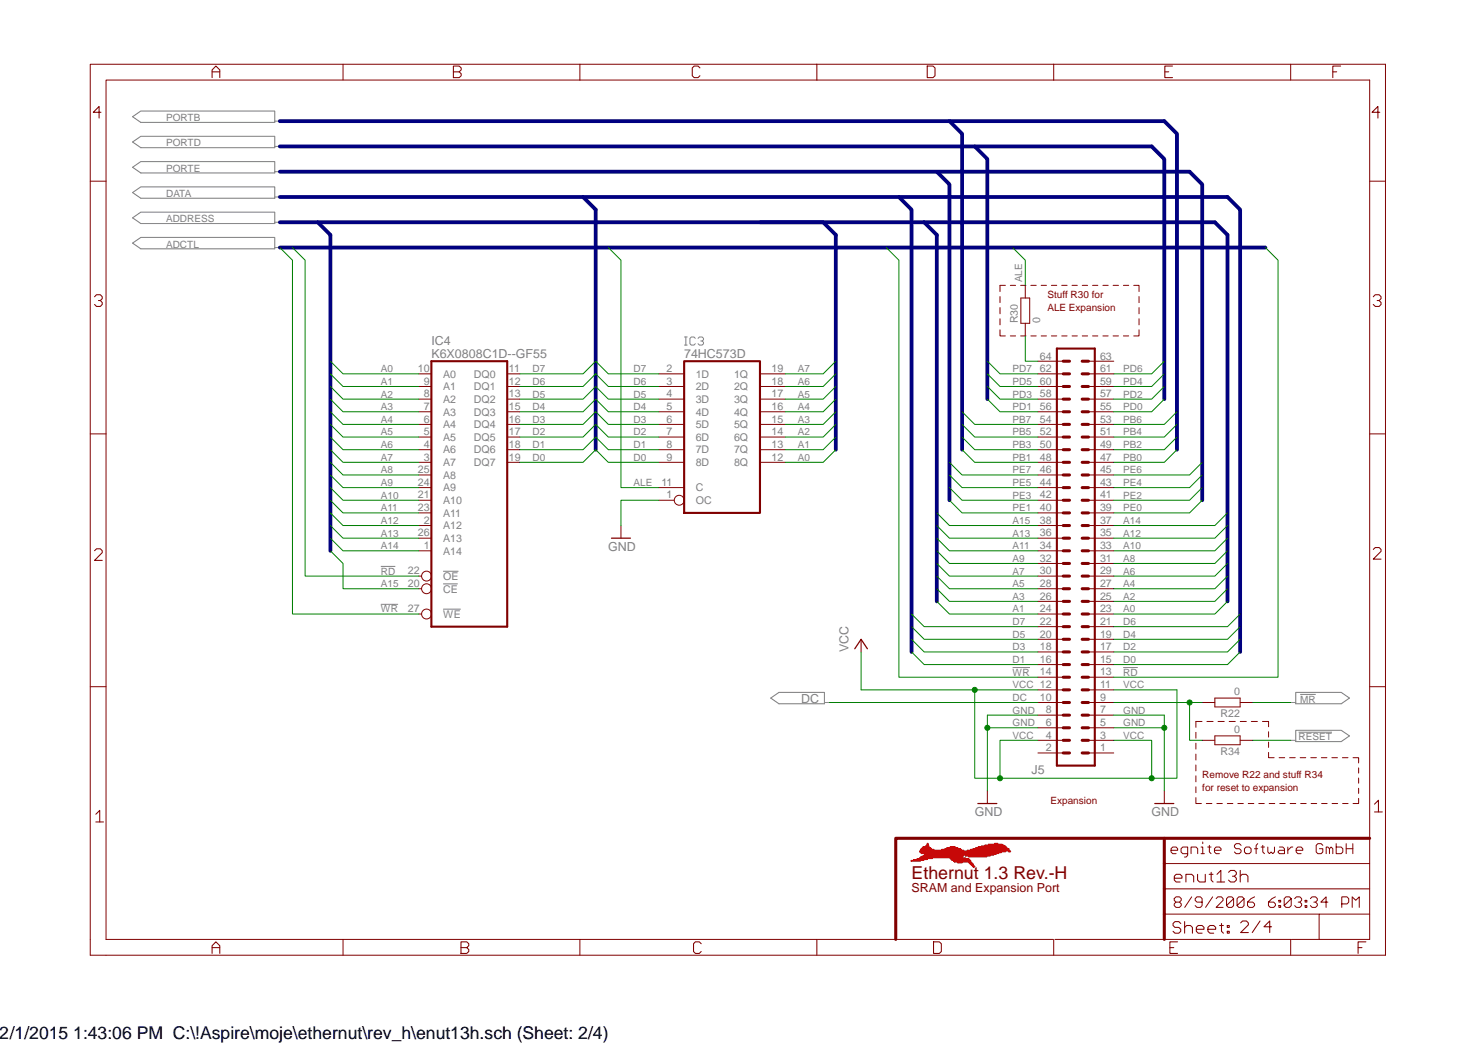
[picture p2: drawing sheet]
<svg xmlns="http://www.w3.org/2000/svg" width="297mm" height="210mm" viewBox="0 0 297 210" stroke-linecap="round" stroke-linejoin="round" font-family="sans-serif">
<path d="M26.6 23.5l1.7-1.2h26.9v2.3h-26.9zM26.6 28.5l1.7-1.1h26.9v2.3h-26.9zM26.6 33.6l1.7-1.1h26.9v2.3h-26.9zM26.6 38.7l1.7-1.2h26.9v2.3h-26.9zM26.6 43.8l1.7-1.2h26.9v2.3h-26.9zM26.6 48.9l1.7-1.2h26.9v2.3h-26.9zM260.4 139.1h9.2l1.6 1.2-1.6 1.1h-9.2zM154.9 140.3l1.6-1.2h9.2v2.3h-9.2zM260.4 146.7h9.2l1.6 1.2-1.6 1.1h-9.2z" fill="none" stroke="#808080" stroke-width=".21"/>
<g fill="none" stroke="#808080" stroke-width=".2">
<path d="M55.2 24.3h1M55.2 29.4h1M55.2 34.5h1M55.2 39.6h1M55.2 44.7h1M55.2 49.7h1M137.6 69.3h.5M137.6 67.7h.5M137.8 67.7v1.6M139.7 68l-.2-.3h-.6l-.2 .3v1.1l.2 .2h.6l.2-.2M140.3 68l.3-.3h.5l.3 .3v.3l-.3 .2h-.3M141.1 68.5l.3 .3v.3l-.3 .2h-.5l-.3-.2"/>
<path d="M76.5 113.8h3M89 117.3h3M89 114.8h3.1M76.5 121.4h3.5M89 122.4h3.6M203.5 134.1h3.5M225.7 134.1h3M261.3 139.5h3.1M165.7 141.2h1M259.4 141.2h1M259.4 148.8h1M261 147.1h6.7"/>
</g>
<g fill="none" stroke="#800000" stroke-width=".2">
<path d="M68.9 12.9v3.2M116.5 12.9h161.9v179h-18.9M116.5 16.1h158.8v172.7h-15.8M116.5 12.9h-98.4v179h241.3v-3.1h-47.4M116.5 16.1h-95.2v172.7h95.2M116.5 12.9v3.2M164.2 12.9v3.2M211.8 12.9v3.2M259.4 12.9v3.2M18.1 36.4h3.2M275.3 36.4h3.1M201 59.6v1.2"/>
<path d="M202.1 57.3h-1.1v1.3M203 57.3h1.1M205.1 57.3h1.1M205.2 59.9h1.7v5.1h-1.7zM206.1 57.3v2.6M207.2 57.3h1.1M209.3 57.3h1M211.3 57.3h1.1M213.4 57.3h1.1M215.5 57.3h1M217.5 57.3h1.1M219.6 57.3h1"/>
<path d="M221.7 57.3h1M223.7 57.3h1.1M225.8 57.3h1M227.9 57.3h1v1.3M228.9 59.6v1.2M84.2 75.1h2.5M84.2 77.7h2.5M101.9 75.1h2.6M101.9 77.7h2.6M132.4 75.1h5.1M132.4 77.7h5.1M152.7 75.1h5.1"/>
<path d="M152.7 77.7h5.1M201 66.3v1.2h1.1M201 61.8v1.3M201 64.1v1.2M203 67.5h1.1M205.1 67.5h1.1M206.1 65v2.5M207.2 67.5h1.1M208.6 75.1h5.1M208.6 77.7h5.1M208.6 72.6h5.1M209.3 67.5h1"/>
<path d="M211.3 67.5h1.1M213.4 67.5h1.1M215.5 67.5h1M217.5 67.5h1.1M218.8 75.1h5M218.8 77.7h5M218.8 72.6h5M219.6 67.5h1M221.7 67.5h1M223.7 67.5h1.1M225.8 67.5h1M228.9 66.3v1.2h-1"/>
<path d="M228.9 61.8v1.3M228.9 64.1v1.2M18.1 87.2h3.2M84.2 80.2h2.5M84.2 82.7h2.5M84.2 85.3h2.5M84.2 87.8h2.5M84.2 90.4h2.5M84.2 92.9h2.5M84.2 95.4h2.5M84.2 98h2.5M101.9 80.2h2.6"/>
<path d="M101.9 82.7h2.6M101.9 85.3h2.6M101.9 87.8h2.6M101.9 90.4h2.6M101.9 92.9h2.6M132.4 80.2h5.1M132.4 82.7h5.1M132.4 85.3h5.1M132.4 87.8h5.1M132.4 90.4h5.1M132.4 92.9h5.1M132.4 98h5.1"/>
<path d="M152.7 80.2h5.1M152.7 82.7h5.1M152.7 85.3h5.1M152.7 87.8h5.1M152.7 90.4h5.1M152.7 92.9h5.1M208.6 80.2h5.1M208.6 82.7h5.1M208.6 85.3h5.1M208.6 87.8h5.1M208.6 90.4h5.1M208.6 92.9h5.1"/>
<path d="M208.6 95.4h5.1M208.6 98h5.1M218.8 80.2h5M218.8 82.7h5M218.8 85.3h5M218.8 87.8h5M218.8 90.4h5M218.8 92.9h5M218.8 95.4h5M218.8 98h5M275.3 87.2h3.1M84.2 100.5h2.5"/>
<path d="M84.2 103.1h2.5M84.2 105.6h2.5M84.2 108.1h2.5M84.2 110.7h2.5M84.2 118.3h.5M84.2 115.8h.5M124.8 105.6v2.5M132.4 100.5h3.1M208.6 100.5h5.1M208.6 103.1h5.1M208.6 105.6h5.1M208.6 108.1h5.1"/>
<path d="M208.6 110.7h5.1M208.6 118.3h5.1M208.6 115.8h5.1M208.6 113.2h5.1M218.8 100.5h5M218.8 103.1h5M218.8 105.6h5M218.8 108.1h5M218.8 110.7h5M218.8 118.3h5M218.8 115.8h5M218.8 113.2h5"/>
<path d="M18.1 138h3.2M84.2 123.4h.5M173.1 128.5v2.5M208.6 123.4h5.1M208.6 120.8h5.1M208.6 125.9h5.1M208.6 128.5h5.1M208.6 131h5.1M208.6 133.5h5.1M208.6 136.1h5.1M208.6 138.6h5.1M218.8 123.4h5"/>
<path d="M218.8 120.8h5M218.8 125.9h5M218.8 128.5h5M218.8 131h5M218.8 133.5h5M218.8 136.1h5M218.8 138.6h5M275.3 138h3.1M198.4 158.9v2.6M208.6 141.2h5.1M208.6 143.7h5.1M208.6 146.2h5.1"/>
<path d="M208.6 148.8h5.1M208.6 151.3h5.1M218.8 141.2h5M218.8 143.7h5M218.8 146.2h5M218.8 148.8h5M218.8 151.3h5M234 158.9v2.6M240.3 147.2v1.1M240.3 149.3v1.2M240.3 151.5v1.2M240.3 153.7v1.2"/>
<path d="M240.3 155.9v1.2M240.3 158.1v1.2M241.6 145h-1.3v1.2M241.6 141.2h2.6M241.6 148.8h2.6M242.6 145h1.2M244.2 140.3h5v1.7h-5zM244.2 147.9h5v1.7h-5zM244.8 145h1.2M247 145h1.3M249.2 141.2h2.6M249.2 148.8h2.6"/>
<path d="M249.3 145h1.2M251.5 145h1.2M253.7 145h1.2v1M254.9 151.2v1.1h1.2M254.9 147v1.1M254.9 149.1v1.1M257.1 152.3h1.1M259.2 152.3h1.1M261.3 152.3h1.1M263.4 152.3h1.2M265.6 152.3h1.1M267.7 152.3h1.1"/>
<path d="M269.8 152.3h1.1M271.9 152.3h1.1v1M273 154.3v1M273 156.3v1.1M273 158.4v1M234 178.6h41.3M234 173.5h41.3M235.3 170.9h1.4v-.4l-.3-.3h-.7l-.4 .3v.7l.4 .3h.7M238.7 171.5h-1l-.3-.3v-.7l.3-.3h1v1.7l-.3 .3h-.4M239.4 171.5v-1.3h1l.3 .3v1M240.3 160.3v1.2h1.1M241.4 170.2h.3v1.3"/>
<path d="M241.4 171.5h.7M241.7 169.2v.3M242.4 161.5h1.2M242.7 170.2h.7M243.1 169.9v1.3l.3 .3M244.1 170.9h1.3v-.4l-.3-.3h-.7l-.3 .3v.7l.3 .3h.7M244.6 161.5h1.1M246.7 161.5h1.1M248.8 161.5h1.1M249.4 169.9l-.3-.4h-.7l-.3 .4v.3l.3 .3h.7l.3 .4v.3l-.3 .3h-.7l-.3-.3M250.4 170.2h.7l.3 .3v.7l-.3 .3h-.7l-.3-.3v-.7zM250.9 161.5h1.1"/>
<path d="M252.1 170.5h.7M252.8 169.5l-.3 .4v1.6M253 161.5h1.1M253.4 170.2h.7M253.8 169.9v1.3l.3 .3M254.8 170.2v1l.3 .3 .4-.3 .3 .3 .3-.3v-1M255.1 161.5h1.1M257.1 170.2h.7l.3 .3v1h-1l-.3-.3 .3-.3h1M257.2 161.5h1.1M258.8 170.2v1.3M259.3 161.5h1.1M259.8 170.2h-.3l-.7 .7"/>
<path d="M260.5 170.9h1.3v-.4l-.3-.3h-.7l-.3 .3v.7l.3 .3h.7M261.4 161.5h1.1M263.5 161.5h1.1M265.6 161.5h1.1M265.8 169.9l-.3-.4h-.6l-.4 .4v1.3l.4 .3h.6l.3-.3v-.7h-.6M266.5 171.5v-1.3h.4l.3 .3v1M267.2 170.5l.3-.3 .4 .3v1M267.7 161.5h1.1M268.5 169.5v2h1l.4-.3v-.7l-.4-.3h-1M269.8 161.5h1.1M270.5 170.5h1.4M270.5 169.5v2"/>
<path d="M271.9 169.5v2M273 160.4v1.1h-1.1M68.9 188.8v3.1M116.5 188.8v3.1M116.5 188.8h95.1M164.2 188.8v3.1M211.8 188.8v3.1M234 183.7h31.1M236 180.6l.3-.4h.7l.4 .4v.3l-.4 .4 .4 .3v.4l-.4 .3h-.7l-.3-.3v-.4l.3-.3-.3-.4zM236.3 181.3h.7M239.5 180.2l-1.4 2.1M241.6 181.3h-1l-.4-.4v-.3l.4-.4h.7l.3 .4v1.4l-.3 .3h-.7l-.4-.3"/>
<path d="M243.7 180.2l-1.4 2.1M244.4 180.6l.3-.4h.8l.3 .4v.3l-1.4 1.4h1.4M247.9 180.6l-1.4 1.4 .4 .3h.7l.3-.3v-1.4l-.3-.4h-.7l-.4 .4v1.4M250 180.6l-1.4 1.4 .4 .3h.7l.3-.3v-1.4l-.3-.4h-.7l-.4 .4v1.4M252.1 180.2l-.7 .4-.7 .7v.7l.4 .3h.7l.3-.3v-.4l-.3-.3h-1.1M256.3 180.2l-.7 .4-.7 .7v.7l.4 .3h.7l.3-.3v-.4l-.3-.3h-1.1M257 180.9h.4v.4h-.4zM257 182h.4v.3h-.4zM259.5 180.6l-1.4 1.4 .3 .3h.7l.4-.3v-1.4l-.4-.4h-.7l-.3 .4v1.4M260.2 180.6l.3-.4h.7l.4 .4v.3l-.4 .4h-.3M261.2 181.3l.4 .3v.4l-.4 .3h-.7l-.3-.3M262.3 180.9h.4v.4h-.4z"/>
<path d="M262.3 182h.4v.3h-.4zM263.4 180.6l.3-.4h.7l.3 .4v.3l-.3 .4h-.3M264.4 181.3l.3 .3v.4l-.3 .3h-.7l-.3-.3M266.9 181.3h-1.5l1.1-1.1v2.1M269.7 181.6h1l.4-.3v-.7l-.4-.4h-1v2.1M271.8 182.3v-2.1l.7 .7 .7-.7v2.1M275.3 183.7h-10.2v5.1"/>
<circle cx="85.7" cy="118.3" r="1"/>
<circle cx="85.7" cy="115.8" r="1"/>
<circle cx="136.5" cy="100.5" r="1"/>
<circle cx="85.7" cy="123.4" r="1"/>
</g>
<g fill="none" stroke="#800000" stroke-width=".61">
<path d="M213.7 77.7h1.2M213.7 75.1h1.2M213.7 72.6h1.2M217.5 77.7h1.3M217.5 75.1h1.3M217.5 72.6h1.3M213.7 82.7h1.2M213.7 80.2h1.2M213.7 85.3h1.2M213.7 87.8h1.2M213.7 90.4h1.2M213.7 92.9h1.2"/>
<path d="M213.7 95.4h1.2M213.7 98h1.2M217.5 82.7h1.3M217.5 80.2h1.3M217.5 85.3h1.3M217.5 87.8h1.3M217.5 90.4h1.3M217.5 92.9h1.3M217.5 95.4h1.3M217.5 98h1.3M213.7 100.5h1.2M213.7 103.1h1.2"/>
<path d="M213.7 105.6h1.2M213.7 108.1h1.2M213.7 110.7h1.2M213.7 113.2h1.2M213.7 115.8h1.2M213.7 118.3h1.2M217.5 100.5h1.3M217.5 103.1h1.3M217.5 105.6h1.3M217.5 108.1h1.3M217.5 110.7h1.3M217.5 113.2h1.3"/>
<path d="M217.5 115.8h1.3M217.5 118.3h1.3M213.7 120.8h1.2M213.7 123.4h1.2M213.7 125.9h1.2M213.7 128.5h1.2M213.7 131h1.2M213.7 133.5h1.2M213.7 136.1h1.2M213.7 138.6h1.2M217.5 120.8h1.3M217.5 123.4h1.3"/>
<path d="M217.5 125.9h1.3M217.5 128.5h1.3M217.5 131h1.3M217.5 133.5h1.3M217.5 136.1h1.3M217.5 138.6h1.3M213.7 141.2h1.2M213.7 143.7h1.2M213.7 146.2h1.2M213.7 148.8h1.2M213.7 151.3h1.2M217.5 141.2h1.3"/>
<path d="M217.5 143.7h1.3M217.5 146.2h1.3M217.5 148.8h1.3M217.5 151.3h1.3M234 168.4v20.4M275.3 168.4h-95.3v20.4"/>
</g>
<g fill="none" stroke="#800000" stroke-width=".21">
<path d="M42.6 15.6v-1.5l.8-.8 .8 .8v1.5M42.6 14.4h1.6M91.1 13.3h1.2l.4 .4v.4l-.4 .3 .4 .4v.4l-.4 .4h-1.2zM91.1 14.4h1.2M140.7 13.7l-.4-.4h-.8l-.4 .4v1.5l.4 .4h.8l.4-.4M186.3 13.3h1.2l.4 .4v1.5l-.4 .4h-1.2zM234.1 14.4h.8M235.6 13.3h-1.5v2.3h1.5M267.9 14.4h.7M269.4 13.3h-1.5v2.3M20.3 22.6h-1.5l1.1-1.2v2.3M277.3 22.6h-1.6l1.2-1.2v2.3"/>
<path d="M19 59.6l.4-.4h.8l.3 .4v.4l-.3 .4h-.4M276 59.6l.4-.4h.8l.4 .4v.4l-.4 .4h-.4M20.2 60.4l.3 .4v.4l-.3 .4h-.8l-.4-.4M277.2 60.4l.4 .4v.4l-.4 .4h-.8l-.4-.4M19 110.7l.4-.4h.8l.3 .4v.3l-1.5 1.6h1.5M276 110.4l.4-.4h.8l.4 .4v.4l-1.6 1.6h1.6M19.3 163.6l.7-.8v2.4M19.3 165.2h1.5M236 176.5h1.6v-.4l-.4-.4h-.8l-.4 .4v.7l.4 .4h.8M238.3 177.2v-1.5h1.2l.4 .4v1.1M240.7 175.7v1.1l.4 .4h1.1v-1.5M243 175.7h.8"/>
<path d="M243.4 175.3v1.5l.4 .4M244.6 175.7l.8-.8v2.3M244.6 177.2h1.5M246.9 175.3l.4-.4h.8l.4 .4v.4l-.4 .4h-.4M248.1 176.1l.4 .4v.3l-.4 .4h-.8l-.4-.4M249.3 176.1l.3-.4h.8l.4 .4v1.1M249.3 174.9v2.3M276.2 161.6l.8-.8v2.4M276.2 163.2h1.6M42.6 191.6v-1.6l.8-.7 .8 .7v1.6M42.6 190.4h1.6M92.6 189.3h1.2l.4 .3v.4l-.4 .4 .4 .4v.4l-.4 .4h-1.2z"/>
<path d="M92.6 190.4h1.2M140.9 189.6l-.4-.3h-.7l-.4 .3v1.6l.4 .4h.7l.4-.4M187.6 189.3h1.2l.4 .3v1.6l-.4 .4h-1.2zM235.1 190.4h.8M236.7 189.3h-1.6v2.3h1.6M237.3 185.6l-.4-.4h-.8l-.3 .4v.4l.3 .4h.8l.4 .3v.4l-.4 .4h-.8l-.3-.4M238.1 186.4l.4-.4h.7l.4 .4v1.1M238.1 185.2v2.3M240.4 186.7h1.6v-.3l-.4-.4h-.8l-.4 .4v.7l.4 .4h.8M242.8 186.7h1.5v-.3l-.4-.4h-.7l-.4 .4v.7l.4 .4h.7M245.1 186h.8M245.5 185.6v1.5l.4 .4"/>
<path d="M246.7 186h.4v.4h-.4zM246.7 187.1h.4v.4h-.4zM249.3 185.4l.4-.3h.8l.4 .3v.4l-1.6 1.6h1.6M253.2 185.1l-1.5 2.3M255.6 186.2h-1.6l1.2-1.1v2.3M272.9 190.4h.8M274.5 189.3h-1.6v2.3"/>
</g>
<path d="M122.9 108.1h3.8M171.8 130.4l1.3-1.9 1.2 1.9M196.5 161.5h3.8M232.1 161.5h3.8" fill="none" stroke="#800000" stroke-width=".25"/>
<path d="M86.7 72.6h15.2v53.3h-15.2zM137.5 72.6h15.2v30.5h-15.2zM212.4 70h7.6v83.8h-7.6z" fill="none" stroke="#800000" stroke-width=".42"/>
<g fill="none" stroke="#000080" stroke-width=".76">
<path d="M56.2 39.6h61l2.5 2.5v48.3M56.2 34.5h182.9l2.5 2.5v63.5M56.2 29.4h175.3l2.5 2.6v48.2M56.2 24.3h177.8l2.5 2.6v63.5M117.2 39.6h129.5l2.5 2.5v88.9M180.7 39.6l2.5 2.5v88.9M188.3 34.5l2.5 2.5v63.5M190.8 24.3l2.6 2.6v63.5M195.9 29.4l2.5 2.6v48.2M56.2 44.7h7.7l2.5 2.5v63.5M56.2 49.7h198.1M63.9 44.7h101.5l2.6 2.5v43.2"/>
<path d="M152.7 44.7h91.5l2.5 2.5v73.6M185.7 44.7l2.6 2.5v73.6"/>
</g>
<g fill="none" stroke="#008000" stroke-width=".2">
<path d="M66.4 75.1l2.5 2.6h15.3M66.4 77.7l2.5 2.5h15.3M66.4 72.6l2.5 2.5h15.3M104.5 75.1h12.7l2.5-2.5 2.6 2.5h10.1M104.5 77.7h12.7l2.5-2.6 2.6 2.6h10.1M168 75.1l-2.6 2.6h-7.6M168 72.6l-2.6 2.5h-7.6M168 77.7l-2.6 2.5h-7.6M66.4 85.3l2.5 2.5h15.3M66.4 80.2l2.5 2.5h15.3M66.4 98l2.5 2.5h15.3M66.4 95.4l2.5 2.6h15.3"/>
<path d="M66.4 92.9l2.5 2.5h15.3M66.4 90.4l2.5 2.5h15.3M66.4 87.8l2.5 2.6h15.3M66.4 82.7l2.5 2.6h15.3M104.5 92.9h12.7l2.5-2.5 2.6 2.5h10.1M104.5 90.4h12.7l2.5-2.6 2.6 2.6h10.1M104.5 87.8h12.7l2.5-2.5 2.6 2.5h10.1M104.5 85.3h12.7l2.5-2.6 2.6 2.6h10.1M104.5 82.7h12.7l2.5-2.5 2.6 2.5h10.1M104.5 80.2h12.7l2.5-2.5 2.6 2.5h10.1M168 80.2l-2.6 2.5h-7.6M168 85.3l-2.6 2.5h-7.6"/>
<path d="M168 90.4l-2.6 2.5h-7.6M168 82.7l-2.6 2.6h-7.6M168 87.8l-2.6 2.6h-7.6M66.4 108.1l2.5 2.6h15.3M66.4 105.6l2.5 2.5h15.3M66.4 103.1l2.5 2.5h15.3M66.4 100.5l2.5 2.6h15.3M66.4 110.7l2.5 2.5v5.1h15.3M132.4 100.5h-7.6v5.1M188.3 105.6l2.5 2.5h17.8M188.3 108.1l2.5 2.6h17.8M188.3 110.7l2.5 2.5h17.8"/>
<path d="M188.3 113.2l2.5 2.6h17.8M188.3 115.8l2.5 2.5h17.8M188.3 118.3l2.5 2.5h17.8M188.3 103.1l2.5 2.5h17.8M246.7 103.1l-2.5 2.5h-20.4M246.7 105.6l-2.5 2.5h-20.4M246.7 108.1l-2.5 2.6h-20.4M246.7 110.7l-2.5 2.5h-20.4M246.7 113.2l-2.5 2.6h-20.4M246.7 115.8l-2.5 2.5h-20.4M246.7 118.3l-2.5 2.5h-20.4M183.2 123.4l2.5 2.5h22.9"/>
<path d="M183.2 131l2.5 2.5h22.9M183.2 128.5l2.5 2.5h22.9M183.2 125.9l2.5 2.6h22.9M188.3 120.8l2.5 2.6h17.8M246.7 120.8l-2.5 2.6h-20.4M249.2 131l-2.5 2.5h-22.9M249.2 128.5l-2.5 2.5h-22.9M249.2 125.9l-2.5 2.6h-22.9M249.2 123.4l-2.5 2.5h-22.9M198.4 146.2h10.2M208.6 143.7h-10.2v15.2"/>
</g>
<circle cx="198.4" cy="146.2" r=".51" fill="#008000"/>
<g fill="none" stroke="#008000" stroke-width=".2">
<path d="M223.8 143.7h10.2v15.2M223.8 146.2h10.2"/>
<circle cx="198.4" cy="146.2" r=".51"/>
</g>
<circle cx="234" cy="146.2" r=".51" fill="#008000"/>
<g fill="none" stroke="#008000" stroke-width=".2">
<path d="M58.8 49.7l2.5 2.6v63.5h22.9M254.3 49.7l2.6 2.6v83.8h-33.1M190.8 95.4l2.6 2.6h15.2M190.8 92.9l2.6 2.5h15.2M241.6 92.9l-2.5 2.5h-15.3M173.1 131v7.6h35.5M195.9 138.6v17.8h5.1v-7.6h7.6M223.8 138.6h12.7v17.8h-5M223.8 148.8h7.7v7.6h-30.5"/>
<circle cx="234" cy="146.2" r=".51"/>
</g>
<circle cx="231.5" cy="156.4" r=".51" fill="#008000"/>
<circle cx="231.5" cy="156.4" r=".51" fill="none" stroke="#008000" stroke-width=".2"/>
<circle cx="201" cy="156.4" r=".51" fill="#008000"/>
<circle cx="201" cy="156.4" r=".51" fill="none" stroke="#008000" stroke-width=".2"/>
<circle cx="195.9" cy="138.6" r=".51" fill="#008000"/>
<g fill="none" stroke="#008000" stroke-width=".2">
<path d="M56.2 49.7l2.6 2.6v71.1h25.4M122.3 49.7l2.5 2.6v45.7h7.6M178.1 49.7l2.6 2.6v83.8h27.9M203.5 49.7l2.6 2.6v5M198.4 77.7l2.6 2.5h7.6M198.4 75.1l2.6 2.6h7.6M198.4 72.6l2.6 2.5h7.6M206.1 67.5v5.1h2.5M234 77.7l-2.5 2.5h-7.7M234 75.1l-2.5 2.6h-7.7M234 72.6l-2.5 2.5h-7.7M190.8 98l2.6 2.5h15.2"/>
<path d="M193.4 90.4l2.5 2.5h12.7M193.4 87.8l2.5 2.6h12.7M193.4 85.3l2.5 2.5h12.7M193.4 82.7l2.5 2.6h12.7M198.4 80.2l2.6 2.5h7.6M234 80.2l-2.5 2.5h-7.7M236.5 90.4l-2.5 2.5h-10.2M236.5 87.8l-2.5 2.6h-10.2M236.5 85.3l-2.5 2.5h-10.2M236.5 82.7l-2.5 2.6h-10.2M241.6 98l-2.5 2.5h-15.3M241.6 95.4l-2.5 2.6h-15.3"/>
<path d="M190.8 100.5l2.6 2.6h15.2M241.6 100.5l-2.5 2.6h-15.3M166.7 141.2h41.9M223.8 141.2h17.8M239.1 141.2v7.6h2.5M251.8 141.2h7.6"/>
<circle cx="195.9" cy="138.6" r=".51"/>
</g>
<circle cx="239.1" cy="141.2" r=".51" fill="#008000"/>
<g fill="none" stroke="#008000" stroke-width=".2">
<path d="M251.8 148.8h7.6"/>
<circle cx="239.1" cy="141.2" r=".51"/>
</g>
<path d="M195.6 174.1h.3v.1h-.3z" fill="#f00"/>
<path d="M195.6 174.1h.3v.1h-.3zM195.6 174.1h.1" fill="none" stroke="#f00" stroke-width=".2"/>
<path d="M195.4 173.9h.4v.2h-.4z" fill="#f00"/>
<path d="M195.4 173.9h.4v.2h-.4zM195.4 173.9h.1" fill="none" stroke="#f00" stroke-width=".2"/>
<path d="M195.3 173.7h.3v.2h-.3z" fill="#f00"/>
<path d="M195.3 173.7h.3v.2h-.3zM195.3 173.7h.1" fill="none" stroke="#f00" stroke-width=".2"/>
<path d="M195.1 173.6h.5v.1h-.5z" fill="#f00"/>
<path d="M195.1 173.6h.5v.1h-.5zM195.1 173.6h.1" fill="none" stroke="#f00" stroke-width=".2"/>
<path d="M194.9 173.4h.5v.2h-.5z" fill="#f00"/>
<path d="M194.9 173.4h.5v.2h-.5zM194.9 173.4h.1" fill="none" stroke="#f00" stroke-width=".2"/>
<path d="M192.5 173.2h.9v.2h-.9z" fill="#f00"/>
<path d="M192.5 173.2h.9v.2h-.9zM192.5 173.2h.1" fill="none" stroke="#f00" stroke-width=".2"/>
<path d="M194.8 173.2h.5v.2h-.5z" fill="#f00"/>
<path d="M191.8 173.1h3.3v.1h-3.3zM191.8 173.1h.1M191.8 173.1h3.3M194.8 173.2h.5v.2h-.5zM194.8 173.2h.1" fill="none" stroke="#f00" stroke-width=".2"/>
<path d="M183.1 172.9h1.9v.2h-1.9z" fill="#f00"/>
<g fill="none" stroke="#f00" stroke-width=".2">
<path d="M183.1 172.9h1.9v.2h-1.9zM183.1 172.9h.1M183.6 172.7h2.1v.2h-2.1zM183.6 172.7h.1M183.6 172.8h2.1M184.3 172.6h2v.1h-2zM184.3 172.6h.1M184.3 172.6h2M184.8 172.4h2.6v.1h-2.6zM184.8 172.4h.1M184.8 171h17.3v.2h-17.3zM184.8 171h.1"/>
<path d="M184.8 172.4h2.6M184.8 171.1h17.3M185 172.2h8.4v.2h-8.4zM185 172.2h.1M185 171.2h16.2v.1h-16.2zM185 171.2h.1M185 172.3h8.4M185 171.3h16.2M185.2 171.3h15.5v.2h-15.5zM185.2 171.3h.1M185.2 171.4h15.5M185.3 172h8.2v.2h-8.2z"/>
<path d="M185.3 172h.1M185.3 172.1h8.2M185.7 171.9h7.8v.1h-7.8zM185.7 171.9h.1M185.7 171.9h7.8M185.9 171.7h13.8v.2h-13.8zM185.9 171.7h.1M185.9 171.5h14.3v.2h-14.3zM185.9 171.5h.1M185.9 171.8h13.8M185.9 171.6h14.3M191 172.4h3.1v.1h-3.1z"/>
<path d="M191 172.4h.1M191 172.4h3.1M191.2 172.6h3.6v.1h-3.6zM191.2 172.6h.1M191.2 172.6h3.6M191.3 172.7h3.6v.2h-3.6zM191.3 172.7h.1M191.3 172.8h3.6M191.7 172.9h3.4v.2h-3.4zM191.7 172.9h.1M191.7 173h3.4M194.1 171.9h4.9v.1h-4.9z"/>
<path d="M194.1 171.9h.1M194.1 171.9h4.9M194.7 172h3.6v.2h-3.6zM194.7 172h.1M194.7 172.1h3.6"/>
</g>
<path d="M202.8 171h.3v.2h-.3z" fill="#f00"/>
<path d="M185 170.8h8.7v.2h-8.7zM185 170.8h.1M185 170.9h8.7M194.4 170.8h8.5v.2h-8.5zM194.4 170.8h.1M194.4 170.9h8.5M202.8 171h.3v.2h-.3zM202.8 171h.1" fill="none" stroke="#f00" stroke-width=".2"/>
<path d="M185 170.7h.3v.1h-.3z" fill="#f00"/>
<path d="M185 170.7h.3v.1h-.3zM185 170.7h.1M185.5 170.7h2.2v.1h-2.2zM185.5 170.7h.1M185.5 170.8h2.2M189.3 170.7h3.9v.1h-3.9zM189.3 170.7h.1M189.3 170.8h3.9M195.1 170.7h7.7v.1h-7.7zM195.1 170.7h.1M195.1 170.8h7.7" fill="none" stroke="#f00" stroke-width=".2"/>
<path d="M185.2 170.5h.1v.2h-.1z" fill="#f00"/>
<path d="M185.2 170.5h.1v.2h-.1zM185.2 170.5h.1" fill="none" stroke="#f00" stroke-width=".2"/>
<path d="M185.7 170.5h1.5v.2h-1.5z" fill="#f00"/>
<path d="M185.7 170.5h1.5v.2h-1.5zM185.7 170.5h.1M189.9 170.5h3.1v.2h-3.1zM189.9 170.5h.1M189.9 170.6h3.1M195.6 170.5h7.2v.2h-7.2zM195.6 170.5h.1M195.6 170.6h7.2" fill="none" stroke="#f00" stroke-width=".2"/>
<path d="M185.4 170.3h1.6v.2h-1.6z" fill="#f00"/>
<path d="M185.4 170.3h1.6v.2h-1.6zM185.4 170.3h.1M190.3 170.3h2.2v.2h-2.2zM190.3 170.3h.1M190.3 170.4h2.2M196.1 170.3h6.3v.2h-6.3zM196.1 170.3h.1M196.1 170.4h6.3" fill="none" stroke="#f00" stroke-width=".2"/>
<path d="M185.5 170.1h1.2v.2h-1.2z" fill="#f00"/>
<path d="M185.5 170.1h1.2v.2h-1.2zM185.5 170.1h.1" fill="none" stroke="#f00" stroke-width=".2"/>
<path d="M191 170.1h1v.2h-1z" fill="#f00"/>
<path d="M191 170.1h1v.2h-1zM191 170.1h.1M196.6 170.1h5.6v.2h-5.6zM196.6 170.1h.1M196.6 170.2h5.6" fill="none" stroke="#f00" stroke-width=".2"/>
<path d="M186 170h.7v.1h-.7z" fill="#f00"/>
<path d="M186 170h.7v.1h-.7zM186 170h.1M197.3 170h4.8v.1h-4.8zM197.3 170h.1M197.3 170.1h4.8" fill="none" stroke="#f00" stroke-width=".2"/>
<path d="M186.2 169.8h.3v.2h-.3z" fill="#f00"/>
<path d="M186.2 169.8h.3v.2h-.3zM186.2 169.8h.1M198 169.8h3.8v.2h-3.8zM198 169.8h.1M198 169.9h3.8" fill="none" stroke="#f00" stroke-width=".2"/>
<path d="M186.4 169.6h.1v.2h-.1z" fill="#f00"/>
<path d="M186.4 169.6h.1v.2h-.1zM186.4 169.6h.1M198.7 169.6h2.7v.2h-2.7zM198.7 169.6h.1M198.7 169.7h2.7" fill="none" stroke="#f00" stroke-width=".2"/>
<path d="M186.4 169.5h.1v.1h-.1z" fill="#f00"/>
<path d="M186.4 169.5h.1v.1h-.1zM186.4 169.5h.1" fill="none" stroke="#f00" stroke-width=".2"/>
<path d="M199.9 169.5h.7v.1h-.7z" fill="#f00"/>
<path d="M199.9 169.5h.7v.1h-.7zM199.9 169.5h.1" fill="none" stroke="#f00" stroke-width=".2"/>
<text font-size="3.6" fill="#800000" x="183.2" y="176.7">Ethernut 1.3 Rev.-H</text>
<text font-size="3.5" x="0" y="208.9">2/1/2015 1:43:06 PM C:\!Aspire\moje\ethernut\rev_h\enut13h.sch (Sheet: 2/4)</text>
<g font-size="2.5" fill="#808080">
<text x="86.7" y="69.4">IC4</text>
<text x="86.7" y="71.9">K6X0808C1D--GF55</text>
<text x="137.5" y="71.9">74HC573D</text>
<text x="122.3" y="110.7">GND</text>
<text x="170.5" y="131" transform="rotate(-90 170.5 131)">VCC</text>
<text x="161" y="141.2">DC</text>
<text x="207.3" y="155.5">J5</text>
<text x="195.9" y="164">GND</text>
<text x="231.4" y="164">GND</text>
</g>
<text font-size="2.5" fill="#800000" x="183.2" y="179.2">SRAM and Expansion Port</text>
<g font-size="2.1" fill="#808080">
<text x="204.6" y="65" transform="rotate(-90 204.6 65)">R30</text>
<text x="209" y="65" transform="rotate(-90 209 65)">0</text>
<text x="84" y="74.8">10</text>
<text x="85.2" y="77.3">9</text>
<text x="89" y="75.9">A0</text>
<text x="95.2" y="75.9">DQ0</text>
<text x="102.3" y="74.8">11</text>
<text x="102.3" y="77.3">12</text>
<text x="134" y="77.3">3</text>
<text x="134" y="74.8">2</text>
<text x="139.8" y="75.9">1D</text>
<text x="147.5" y="75.9">1Q</text>
<text x="155.1" y="77.3">18</text>
<text x="155.1" y="74.8">19</text>
<text x="209" y="72.2">64</text>
<text x="209" y="74.8">62</text>
<text x="209" y="77.3">60</text>
<text x="221.1" y="72.2">63</text>
<text x="221.1" y="74.8">61</text>
<text x="221.1" y="77.3">59</text>
<text x="85.2" y="79.8">8</text>
<text x="85.2" y="82.4">7</text>
<text x="89" y="78.4">A1</text>
<text x="89" y="81">A2</text>
<text x="89" y="83.5">A3</text>
<text x="95.2" y="78.4">DQ1</text>
<text x="95.2" y="81">DQ2</text>
<text x="95.2" y="83.5">DQ3</text>
<text x="102.3" y="79.8">13</text>
<text x="102.3" y="82.4">15</text>
<text x="134" y="82.4">5</text>
<text x="134" y="79.8">4</text>
<text x="139.8" y="83.5">4D</text>
<text x="139.8" y="81">3D</text>
<text x="139.8" y="78.4">2D</text>
<text x="147.5" y="83.5">4Q</text>
<text x="147.5" y="81">3Q</text>
<text x="147.5" y="78.4">2Q</text>
<text x="155.1" y="82.4">16</text>
<text x="155.1" y="79.8">17</text>
<text x="209" y="79.8">58</text>
<text x="209" y="82.4">56</text>
<text x="221.1" y="79.8">57</text>
<text x="221.1" y="82.4">55</text>
<text x="85.2" y="84.9">6</text>
<text x="85.2" y="87.5">5</text>
<text x="89" y="86">A4</text>
<text x="89" y="88.6">A5</text>
<text x="95.2" y="86">DQ4</text>
<text x="95.2" y="88.6">DQ5</text>
<text x="102.3" y="84.9">16</text>
<text x="102.3" y="87.5">17</text>
<text x="134" y="87.5">7</text>
<text x="134" y="84.9">6</text>
<text x="139.8" y="88.6">6D</text>
<text x="139.8" y="86">5D</text>
<text x="147.5" y="88.6">6Q</text>
<text x="147.5" y="86">5Q</text>
<text x="155.1" y="87.5">14</text>
<text x="155.1" y="84.9">15</text>
<text x="209" y="84.9">54</text>
<text x="209" y="87.5">52</text>
<text x="221.1" y="84.9">53</text>
<text x="221.1" y="87.5">51</text>
<text x="84" y="95.1">25</text>
<text x="85.2" y="90">4</text>
<text x="85.2" y="92.5">3</text>
<text x="89" y="91.1">A6</text>
<text x="89" y="93.7">A7</text>
<text x="95.2" y="91.1">DQ6</text>
<text x="95.2" y="93.7">DQ7</text>
<text x="102.3" y="90">18</text>
<text x="102.3" y="92.5">19</text>
<text x="134" y="92.5">9</text>
<text x="134" y="90">8</text>
<text x="139.8" y="93.7">8D</text>
<text x="139.8" y="91.1">7D</text>
<text x="147.5" y="93.7">8Q</text>
<text x="147.5" y="91.1">7Q</text>
<text x="155.1" y="92.5">12</text>
<text x="155.1" y="90">13</text>
<text x="209" y="90">50</text>
<text x="209" y="92.5">48</text>
<text x="209" y="95.1">46</text>
<text x="221.1" y="90">49</text>
<text x="221.1" y="92.5">47</text>
<text x="221.1" y="95.1">45</text>
<text x="84" y="97.6">24</text>
<text x="84" y="100.2">21</text>
<text x="89" y="96.2">A8</text>
<text x="89" y="98.7">A9</text>
<text x="89" y="101.3">A10</text>
<text x="132.9" y="97.6">11</text>
<text x="134" y="100.2">1</text>
<text x="139.8" y="98.7">C</text>
<text x="139.8" y="101.3">OC</text>
<text x="209" y="97.6">44</text>
<text x="209" y="100.2">42</text>
<text x="221.1" y="97.6">43</text>
<text x="221.1" y="100.2">41</text>
<text x="84" y="102.7">23</text>
<text x="84" y="107.8">26</text>
<text x="85.2" y="105.2">2</text>
<text x="89" y="103.8">A11</text>
<text x="89" y="106.4">A12</text>
<text x="209" y="102.7">40</text>
<text x="209" y="105.2">38</text>
<text x="209" y="107.8">36</text>
<text x="221.1" y="102.7">39</text>
<text x="221.1" y="105.2">37</text>
<text x="221.1" y="107.8">35</text>
<text x="85.2" y="110.3">1</text>
<text x="89" y="108.9">A13</text>
<text x="89" y="111.4">A14</text>
<text x="209" y="110.3">34</text>
<text x="209" y="112.9">32</text>
<text x="221.1" y="110.3">33</text>
<text x="221.1" y="112.9">31</text>
<text x="82" y="117.9">20</text>
<text x="82" y="115.4">22</text>
<text x="89" y="116.5">OE</text>
<text x="89" y="119.1">CE</text>
<text x="209" y="115.4">30</text>
<text x="209" y="117.9">28</text>
<text x="221.1" y="115.4">29</text>
<text x="221.1" y="117.9">27</text>
<text x="82" y="123">27</text>
<text x="89" y="124.1">WE</text>
<text x="209" y="120.5">26</text>
<text x="209" y="123">24</text>
<text x="209" y="125.6">22</text>
<text x="221.1" y="120.5">25</text>
<text x="221.1" y="123">23</text>
<text x="221.1" y="125.6">21</text>
<text x="209" y="128.1">20</text>
<text x="209" y="130.6">18</text>
<text x="221.1" y="128.1">19</text>
<text x="221.1" y="130.6">17</text>
<text x="209" y="133.2">16</text>
<text x="209" y="135.7">14</text>
<text x="221.1" y="133.2">15</text>
<text x="221.1" y="135.7">13</text>
<text x="209" y="140.8">10</text>
<text x="210.2" y="143.3">8</text>
<text x="221.1" y="138.3">11</text>
<text x="221.1" y="140.8">9</text>
<text x="221.1" y="143.3">7</text>
<text x="248" y="139.7">0</text>
<text x="210.2" y="145.9">6</text>
<text x="210.2" y="148.4">4</text>
<text x="221.1" y="145.9">5</text>
<text x="221.1" y="148.4">3</text>
<text x="245.3" y="144.2">R22</text>
<text x="248" y="147.3">0</text>
<text x="210.2" y="151">2</text>
<text x="221.1" y="151">1</text>
<text x="245.3" y="151.8">R34</text>
</g>
<g font-size="2" fill="#808080">
<text x="33.4" y="29.4">PORTD</text>
<text x="33.4" y="24.3">PORTB</text>
<text x="33.4" y="34.5">PORTE</text>
<text x="33.4" y="39.6">DATA</text>
<text x="33.4" y="44.7">ADDRESS</text>
<text x="33.4" y="49.7">ADCTL</text>
<text x="205.4" y="56.7" transform="rotate(-90 205.4 56.7)">ALE</text>
<text x="76.5" y="77.3">A1</text>
<text x="76.5" y="74.8">A0</text>
<text x="107" y="74.8">D7</text>
<text x="107" y="77.3">D6</text>
<text x="127.3" y="74.8">D7</text>
<text x="127.3" y="77.3">D6</text>
<text x="160.4" y="77.3">A6</text>
<text x="160.4" y="74.8">A7</text>
<text x="203.5" y="77.3">PD5</text>
<text x="203.5" y="74.8">PD7</text>
<text x="225.7" y="77.3">PD4</text>
<text x="225.7" y="74.8">PD6</text>
<text x="76.5" y="82.4">A3</text>
<text x="76.5" y="79.9">A2</text>
<text x="107" y="82.4">D4</text>
<text x="107" y="79.9">D5</text>
<text x="127.3" y="82.4">D4</text>
<text x="127.3" y="79.9">D5</text>
<text x="160.4" y="82.4">A4</text>
<text x="160.4" y="79.9">A5</text>
<text x="203.5" y="82.4">PD1</text>
<text x="203.5" y="79.9">PD3</text>
<text x="225.7" y="82.4">PD0</text>
<text x="225.7" y="79.9">PD2</text>
<text x="76.5" y="87.5">A5</text>
<text x="76.5" y="85">A4</text>
<text x="107" y="87.5">D2</text>
<text x="107" y="85">D3</text>
<text x="127.3" y="87.5">D2</text>
<text x="127.3" y="85">D3</text>
<text x="160.4" y="87.5">A2</text>
<text x="160.4" y="85">A3</text>
<text x="203.5" y="87.5">PB5</text>
<text x="203.5" y="85">PB7</text>
<text x="225.7" y="87.5">PB4</text>
<text x="225.7" y="85">PB6</text>
<text x="76.5" y="95.1">A8</text>
<text x="76.5" y="92.6">A7</text>
<text x="76.5" y="90">A6</text>
<text x="107" y="92.6">D0</text>
<text x="107" y="90">D1</text>
<text x="127.3" y="92.6">D0</text>
<text x="127.3" y="90">D1</text>
<text x="160.4" y="92.6">A0</text>
<text x="160.4" y="90">A1</text>
<text x="203.5" y="95.1">PE7</text>
<text x="203.5" y="92.6">PB1</text>
<text x="203.5" y="90">PB3</text>
<text x="225.7" y="95.1">PE6</text>
<text x="225.7" y="92.6">PB0</text>
<text x="225.7" y="90">PB2</text>
<text x="76.5" y="100.2">A10</text>
<text x="76.5" y="97.7">A9</text>
<text x="127.3" y="97.7">ALE</text>
<text x="203.5" y="97.7">PE5</text>
<text x="203.5" y="100.2">PE3</text>
<text x="225.7" y="100.2">PE2</text>
<text x="225.7" y="97.7">PE4</text>
<text x="76.5" y="107.8">A13</text>
<text x="76.5" y="105.3">A12</text>
<text x="76.5" y="102.7">A11</text>
<text x="203.5" y="102.7">PE1</text>
<text x="203.5" y="107.8">A13</text>
<text x="203.5" y="105.3">A15</text>
<text x="225.7" y="102.7">PE0</text>
<text x="225.7" y="105.3">A14</text>
<text x="225.7" y="107.8">A12</text>
<text x="76.5" y="110.4">A14</text>
<text x="203.5" y="110.4">A11</text>
<text x="203.5" y="112.9">A9</text>
<text x="225.7" y="110.4">A10</text>
<text x="225.7" y="112.9">A8</text>
<text x="76.5" y="118">A15</text>
<text x="76.5" y="115.4">RD</text>
<text x="203.5" y="115.4">A7</text>
<text x="203.5" y="118">A5</text>
<text x="225.7" y="115.4">A6</text>
<text x="225.7" y="118">A4</text>
<text x="76.5" y="123.1">WR</text>
<text x="203.5" y="120.5">A3</text>
<text x="203.5" y="123.1">A1</text>
<text x="203.5" y="125.6">D7</text>
<text x="225.7" y="120.5">A2</text>
<text x="225.7" y="123.1">A0</text>
<text x="225.7" y="125.6">D6</text>
<text x="203.5" y="130.7">D3</text>
<text x="203.5" y="128.1">D5</text>
<text x="225.7" y="130.7">D2</text>
<text x="225.7" y="128.1">D4</text>
<text x="203.5" y="135.8">WR</text>
<text x="203.5" y="133.2">D1</text>
<text x="225.7" y="135.8">RD</text>
<text x="225.7" y="133.2">D0</text>
<text x="203.5" y="138.3">VCC 12</text>
<text x="203.5" y="140.8">DC</text>
<text x="203.5" y="143.4">GND</text>
<text x="225.7" y="138.3">VCC</text>
<text x="225.7" y="143.4">GND</text>
<text x="261.3" y="141.2">MR</text>
<text x="203.5" y="148.5">VCC</text>
<text x="203.5" y="145.9">GND</text>
<text x="225.7" y="148.5">VCC</text>
<text x="225.7" y="145.9">GND</text>
<text x="261" y="148.8">RESET</text>
</g>
<g font-size="2" fill="#800000">
<text x="210.5" y="59.9">Stuff R30 for</text>
<text x="210.5" y="62.4">ALE Expansion</text>
<text x="211.1" y="161.5">Expansion</text>
<text x="241.6" y="156.4">Remove R22 and stuff R34</text>
<text x="241.6" y="158.9">for reset to expansion</text>
</g>
</svg>
